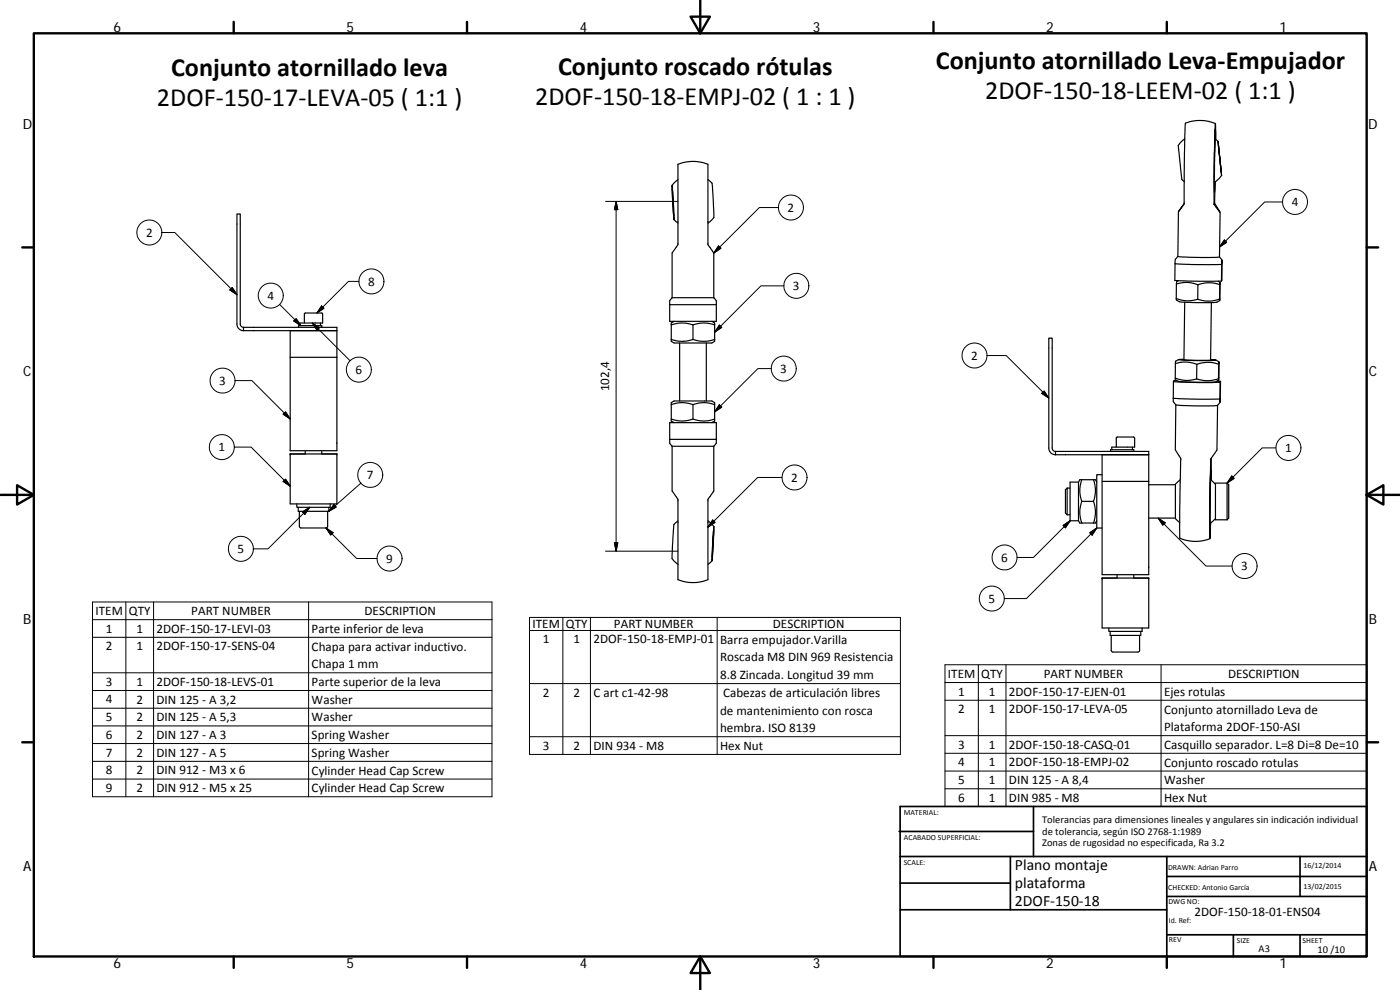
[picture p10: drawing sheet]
<svg xmlns="http://www.w3.org/2000/svg" width="420mm" height="297mm" viewBox="0 0 420 297" stroke-linecap="round" stroke-linejoin="round" font-family="sans-serif">
<g fill="#000">
<circle cx="87.1" cy="136.2" r=".18"/>
<circle cx="101.1" cy="136.2" r=".18"/>
<circle cx="330.8" cy="173.4" r=".18"/>
<circle cx="344.8" cy="173.4" r=".18"/>
</g>
<g fill="none" stroke="#000" stroke-width=".36">
<path d="M364.7 38.7l-.2 19zM364.8 37.1a11.5 11.5 0 0 0-9.1 0l-.3 21.4a5.1 5.1 0 0 1-1.7 5l1.7-2.4M201.7 55.6l.6 10.3zM201.8 56.7l.4 8zM203.5 53.9l-1.8 1.7M212.5 53.9l.3 .3a2.29 2.29 0 0 1 1.1 2.6l.3 7.7a2.26 2.26 0 0 1-1.4 2.2l-.3 .3M355.6 41.6l-1.3 1.2a1.83 1.83 0 0 0-.6 2.2l.9 7.8a1.49 1.49 0 0 0 .8 1.7M364.7 54.6l-.2 6.4M364.7 41.6l-.2 13.2 2.1-2.2M364.7 41.7l.8 .7M364.8 41.8v-4.7l-.3 7.4-.1 16.8M365.5 42.4l1.1 10.2z"/>
<path d="M365.7 43.5l.8 8zM202.3 65.9l1.2 1M352.6 79.1l6.6 .3h7.4M352.6 79.1v5l7.2 .3 6.8-.1M353.5 76.9l-.8 1-.1 1.2M353.7 63.5l-.2 13.4M364.5 61l1.7 2.7-1.8-2.4M364.5 61l-.1 .3M366 77.1l.7 .9M366.2 63.7l-.2 13.4-5.6 .2-6.9-.4M366.6 79.4l.1-1.4-.1 6.3M366.6 79.4v4.9"/>
<path d="M73.1 98.2l-.8-.4-.2-.6v-33h-1v33a1.96 1.96 0 0 0 2 2M73.1 99.2h28M73.1 98.2v1M73.1 98.2h28v37h-14v-36M89.6 98.2v-.5h7v.5M91.3 96.9l.1-2.9h5.4v2.9h-6.8v.8M96.2 96.9v.8M201 91.4h14M201 91.4v5h14v-5M201.5 97.5v4.4M201.5 97.5a9.6 9.6 0 0 1 6.5 0M201.7 89.3l-.7 .9v1.2"/>
<path d="M201.7 89.3l.1-13.5a5.5 5.5 0 0 0 1.7-5.1v-21.3a10.6 10.6 0 0 1 9 0v21.6a4 4 0 0 0 1.2 4.1l.5 .8v13.4M201.7 89.3h12.5M202.3 96.4l-.8 .5v.6M208 97.5a9.5 9.5 0 0 1 6.5 0M208 97.5v4.4M213.6 96.4l.9 .5v.6M214.2 89.3l.8 .9v1.2M214.5 97.5v4.4M353 89.6v.4l.9 .5 .9 .2 9.5 .1 .9-.1 .8-.5M353 89.6a8.9 8.9 0 0 0 6.5 .2M353 85.2a9.3 9.3 0 0 1 6.5 .2M353 85.2v4.4"/>
<path d="M353.6 84.2l-.5 .3-.1 .7M355.5 90.7l-.2 17.2 3.5 .2 4.5-.1 .2-17.2M359.5 85.4v4.4M365.6 84.4l.5 .3M366 89.7a9.5 9.5 0 0 1-6.5 .1M366.1 85.4a9.5 9.5 0 0 0-6.6 0M366.1 85.4l-.1 4.3M366.1 85.4v-.7v5.5l-.1-.5M87.1 107.2h14M201.5 101.9v.5l.8 .5h11.3l.9-.5v-.5M204 102.9v17.4M208 101.9a9.6 9.6 0 0 1-6.5 0"/>
<path d="M208 101.9a9.5 9.5 0 0 0 6.5 0M212 102.9v17.4M352.1 119.5v1.1l.9 .9 6.1 .3 6.3-.2M352.2 114.5l7.3 .3 6.7-.1M352.2 114.5l-.1 5M352.7 113.5v.4l.9 .5 1.6 .2 8.8 .1 .8-.1 .9-.5M352.7 113.5a9.1 9.1 0 0 0 6.4 .2M352.8 109.1a9.2 9.2 0 0 1 6.4 .2M352.8 109.1l-.1 4.4M353.2 114.2h-.9l-.1 .3M353.7 107.9l-.9 .5v.7M355.3 107.8l-1.6 .1 4.5 .3 6.8-.1-1.7-.2"/>
<path d="M359.2 109.3l-.1 4.4M365 108.1l.8 .5M365.2 114.4h1.1M365.7 113.6a10.1 10.1 0 0 1-6.6 .1M365.7 109.3a9.5 9.5 0 0 0-6.5 0M365.7 109.3l.1-.7-.1 5.5v-.5M365.7 109.3v4.3M366.2 114.7l-.1 5-6 .1-8-.3M366.3 114.4l-.2 6.4v-1.1M366.3 114.4l-.1 .3M87.1 136.2h14v15h-14zM91.6 135.2v1"/>
<path d="M96.6 135.2v1M201 126.8h14v5h-14zM201 131.8v1.2l.7 .9M201.5 121.4a9.3 9.3 0 0 1 6.5 0M201.5 121.4v-.6l.8-.5h9.1h2.2l.9 .5v.6M201.5 125.8a9.3 9.3 0 0 0 6.5 0M201.5 125.8v.5l.8 .5M201.5 121.4v4.4M201.7 133.9h12.5M201.7 133.9l.1 13.5a5.5 5.5 0 0 1 1.7 5.2v21.2a10.6 10.6 0 0 0 9 0v-21.6a4 4 0 0 1 1.2-4.1l.5-.8v-13.4M208 125.8a9.2 9.2 0 0 0 6.5 0M208 121.4v4.4"/>
<path d="M208 121.4a9.2 9.2 0 0 1 6.5 0M214.5 125.8v.5l-.9 .5M214.5 121.4v4.4M215 131.8v1.2l-.8 .9M316.8 135.4l-.8-.3-.2-.7v-32.9h-1v32.9a2.01 2.01 0 0 0 2 2M316.8 135.4v1M316.8 135.4h28v37h-14v-36M333.3 135.4v-.5h7v.5M335 134.2v-2.9l.2-.1h5.2l.1 3h-6.8v.7M339.8 134.2v.7M344.8 136.4h-28M352.9 121.5l-.1 13.5a5.8 5.8 0 0 1 1.5 5.4l-.2 21a11.3 11.3 0 0 0 9 .2"/>
<path d="M363.5 137.5v6.6M365.4 121.6l-.2 13.4-.6 .9a4.2 4.2 0 0 0-1.3 3.5l-.2 22.2 .2-4.7M366.1 120.8l-.7 .8M89.1 151.2v1h10v-1M89.5 152.2v1.2h9.2v-1.2M89.8 153.4v4.5l.4 .5h7.4a.56 .56 0 0 0 .7-.5v-4.5M203.5 156.3l-.4 .3a1.87 1.87 0 0 0-1 2.2l-.4 8.1a2.23 2.23 0 0 0 1.5 2.2l.3 .2M212.5 156.3l1.7 1.7M214.2 159.2l-.4 7.9zM214.2 158l-.5 10.3zM319.8 147h.1M319.8 147v6.9l.5 .6"/>
<path d="M320.3 146.5v8M320.3 146.5l-.5 .5M320.3 146.5h.9M320.3 154.5h.9M321.2 144.7h2.5v11.6h-2.5zM323.7 156.3l.4 .6h.5M324.6 156.9h3.6M324.6 150.4h3.6M324.6 143.9h3.6M324.6 143.9a9.5 9.5 0 0 0 0 6.5M324.6 143.9h-.5l-.4 .8M324.6 150.4a9.5 9.5 0 0 0 0 6.5"/>
<path d="M328.2 143.9h.5l.5 .8M328.2 143.9a9.2 9.2 0 0 1 0 6.5M328.2 150.4a9.2 9.2 0 0 1 0 6.5M329.2 156.3l-.5 .6h-.5M330.8 144.4h14M330.8 142.4h-1.6v16h1.6M344.8 155.4h8M344.8 145.4h8M354.2 144l-.5 .4a2.33 2.33 0 0 0-.9 2.7v7.1a2.1 2.1 0 0 0 1.2 2.6M363.3 144l1.5 1.3M363.3 143.9l-.1 13.2M363.4 141l-.3 11v8l.2-3-.2 3v-8z"/>
<path d="M364.8 155.6l-1.7 1.4M368.3 144.9h-3.5v11.1h3.5M368.3 144.9v11.1M368.3 144.9l.5 .5v10l-.5 .6M213.7 168.3l-1.2 1M330.8 173.4h14v15h-14zM335.2 172.4v1M340.3 172.4v1M332.8 188.4v1h10v-1M333.2 189.4v1.2h9.2v-1.2M333.5 190.6v4.5a1.14 1.14 0 0 0 1.5 .5l6.8-.1 .2-.4v-4.5"/>
</g>
<g fill="none" stroke="#000" stroke-width=".71">
<path d="M10.1 10h400.1v277h-400.1zM70.1 6.6v3.4M140.2 6.6v3.4M207.3 5h5.8l-2.9 5zM210.2 0v10M280.2 6.6v3.4M350.2 6.6v3.4M6.7 74.2h3.4M410.2 74.2h3.4M.2 148.5h9.9M5.1 145.6l5 2.9-5 2.9zM410.2 148.5l5-2.9v5.8z"/>
<path d="M410.2 148.5h9.9M6.7 222.7h3.4M410.2 222.7h3.4M70.1 287v3.4M140.2 287v3.4M210.2 287l2.9 5h-5.8zM210.2 287v10M280.2 287v3.4M350.2 287v3.4"/>
</g>
<g fill="none" stroke="#000" stroke-width=".51">
<path d="M269.8 249.5h40.4M270.1 257h140.1M270.1 242h140.1v45h-140.1zM303.2 257v16M310.2 242v15M350.2 257v30M390.2 257v12M270.1 273h80.1M270.1 265h33.1M350.2 269h60M350.2 263h60M350.2 280.5h60"/>
<path d="M370.2 280.5v6.5M390.2 280.5v6.5"/>
</g>
<g fill="none" stroke="#000" stroke-width=".3">
<path d="M48.6 69.8a3.7 3.7 0 0 1-5.6 3.2 3.7 3.7 0 0 1-.3-6.4 3.7 3.7 0 0 1 5.8 2.7l.1 .5h3.9l18.6 18.6M181.7 60.4h21.8M184.9 60.4v105M184.9 60.4l.5 2.5h-1zM215.6 73.8l.8 .7-2.2 1.4zM233.6 62.3h-5.7l-13.7 13.6M367.4 72l.7 .7-2.1 1.4zM384.9 60.6h-5.4l-13.5 13.5M69.7 86.3l1.4 2.1-2.1-1.4zM83.9 91.3l6.4 6.4M88.2 96.3l.7-.7 1.4 2.1zM93.7 96.9l11.4 11.3"/>
<path d="M93.7 96.9l2.2 1.4-.8 .7zM96.5 91.8l.7 .7-2.1 1.4zM107.7 84.4h-3.1l-9.5 9.5M215.9 97.6l.7 .6-2.1 1.5zM235.3 85.8h-6.9l-13.9 13.9M70.5 114.2a3.7 3.7 0 0 1-5.5 3.2 3.7 3.7 0 0 1-.3-6.4 3.7 3.7 0 0 1 5.8 2.7v.5h5.1l11.5 11.5M231.5 110.6h-4.1l-12.9 13M296.2 106.7a3.8 3.8 0 0 1-5.5 3.2 3.8 3.8 0 0 1-.3-6.4 3.8 3.8 0 0 1 5.8 2.7v.5h5.8l12.8 12.7M312.6 118l.8-.7 1.4 2.1zM70.3 134.2a3.7 3.7 0 0 1-5.4 3.4 3.7 3.7 0 0 1-.5-6.4 3.7 3.7 0 0 1 5.9 2.5v.5h5.1l11.7 11.7M85 124.3l.7-.7 1.4 2.1zM215.9 121.4l.7 .8-2.1 1.4z"/>
<path d="M382.9 134.4h-4.1l-10.5 10.5M85 144.5l.7-.7 1.4 2.1zM90.8 153.6l2.1-1.4-1.4 2.1zM92.9 152.2l-12.5 12.5h-4.4a3.7 3.7 0 0 0-5.3-3.5 3.7 3.7 0 0 0-.6 6.4 3.7 3.7 0 0 0 5.9-2.5v-.4M97.8 158.4l2.2 1.4-.8 .7zM97.8 158.4l9.2 9.2h6.1M100.2 151.4l.7 .7-2.2 1.3zM108.3 144.9l-9.6 8.5M213.9 156l.7 .7-2.1 1.5zM234.7 143.3h-7.3l-14.9 14.9M319.1 157.6l2.1-1.3-1.4 2.1zM321.2 156.3l-11 11h-5a3.8 3.8 0 0 0-5.5-3.3 3.8 3.8 0 0 0-.3 6.4 3.8 3.8 0 0 0 5.8-2.7v-.4"/>
<path d="M327.1 159.9l2.1-1.5-1.4 2.2zM329.2 158.4l-21.2 21.2h-6.6a3.7 3.7 0 0 0-5.4-3.5 3.7 3.7 0 0 0-.6 6.4 3.7 3.7 0 0 0 6-2.5v-.4M347.6 155.4l14.3 14.4h7.9M347.6 155.4l2.1 1.5-.7 .7zM369.7 142.8l.7 .7-2.1 1.4zM181.7 165.4h21.8M184.4 162.9h1l-.5 2.5zM27.8 180.6h119.8v58.5h-119.8zM27.8 185.9h119.8M27.8 191.2h119.8M37.8 180.6v58.5M46.1 180.6v58.5"/>
<path d="M92.6 180.6v58.5M158.9 185.3h111.3v41.1h-111.3zM158.9 189.2h111.3M168.9 185.3v41.1M177.2 185.3v41.1M215.2 185.3v41.1M283.6 199.5h126.6v42.5h-126.6zM293.6 199.5v42.5M301.9 199.5v42.5M348.5 199.5v42.5M27.8 201.9h119.8M27.8 207.2h119.8"/>
<path d="M27.8 212.5h119.8M27.8 217.8h119.8M158.9 205.1h111.3M283.6 204.8h126.6M283.6 210.1h126.6M27.8 223.1h119.8M27.8 228.4h119.8M27.8 233.7h119.8M158.9 221h111.3M283.6 220.7h126.6M283.6 226h126.6M283.6 231.4h126.6"/>
<path d="M283.6 236.7h126.6"/>
<circle cx="237.4" cy="62.3" r="3.8"/>
<circle cx="388.6" cy="60.6" r="3.7"/>
<circle cx="81.3" cy="88.7" r="3.8"/>
<circle cx="111.5" cy="84.4" r="3.7"/>
<circle cx="239" cy="85.8" r="3.8"/>
<circle cx="107.7" cy="110.9" r="3.7"/>
<circle cx="235.2" cy="110.6" r="3.8"/>
<circle cx="386.7" cy="134.4" r="3.8"/>
<circle cx="111.1" cy="142.5" r="3.7"/>
<circle cx="238.4" cy="143.3" r="3.8"/>
<circle cx="116.9" cy="167.6" r="3.7"/>
<circle cx="373.5" cy="169.8" r="3.7"/>
</g>
<g fill="#000" stroke="#000" stroke-width=".3">
<path d="M184.9 60.4l.5 2.5h-1zM215.6 73.8l.8 .7-2.2 1.4zM367.4 72l.7 .7-2.1 1.4zM69.7 86.3l1.4 2.1-2.1-1.4zM88.2 96.3l.7-.7 1.4 2.1zM93.7 96.9l2.2 1.4-.8 .7zM96.5 91.8l.7 .7-2.1 1.4zM215.9 97.6l.7 .6-2.1 1.5zM312.6 118l.8-.7 1.4 2.1zM85 124.3l.7-.7 1.4 2.1zM215.9 121.4l.7 .8-2.1 1.4zM85 144.5l.7-.7 1.4 2.1z"/>
<path d="M90.8 153.6l2.1-1.4-1.4 2.1zM97.8 158.4l2.2 1.4-.8 .7zM100.2 151.4l.7 .7-2.2 1.3zM213.9 156l.7 .7-2.1 1.5zM319.1 157.6l2.1-1.3-1.4 2.1zM347.6 155.4l2.1 1.5-.7 .7zM369.7 142.8l.7 .7-2.1 1.4zM184.4 162.9h1l-.5 2.5zM327.1 159.9l2.1-1.5-1.4 2.2z"/>
</g>
<g font-size="7.9">
<text x="51.3" y="22.7">Conjunto atornillado leva</text>
<text x="167.5" y="22.5">Conjunto roscado rótulas</text>
<text x="280.9" y="20.8">Conjunto atornillado Leva‐Empujador</text>
<text x="295.7" y="29.8">2DOF‐150‐18‐LEEM‐02 ( 1:1 )</text>
<text x="47.1" y="31.8">2DOF‐150‐17‐LEVA‐05 ( 1:1 )</text>
<text x="160.6" y="31.5">2DOF‐150‐18‐EMPJ‐02 ( 1 : 1 )</text>
</g>
<g font-size="4.7">
<text x="304.6" y="261.2">Plano montaje</text>
<text x="304.6" y="266.6">plataforma</text>
<text x="304.6" y="272">2DOF‐150‐18</text>
</g>
<g font-size="4.2">
<text x="34" y="9.6">6</text>
<text x="104" y="9.6">5</text>
<text x="174" y="9.6">4</text>
<text x="244" y="9.6">3</text>
<text x="314" y="9.6">2</text>
<text x="384" y="9.6">1</text>
<text x="6.8" y="38.7">D</text>
<text x="410.6" y="38.7">D</text>
<text x="7" y="112.9">C</text>
<text x="410.8" y="112.9">C</text>
<text x="7" y="187.1">B</text>
<text x="410.8" y="187.1">B</text>
<text x="7" y="261.3">A</text>
<text x="410.8" y="261.3">A</text>
<text x="34" y="290.4">6</text>
<text x="104" y="290.4">5</text>
<text x="174" y="290.4">4</text>
<text x="244" y="290.4">3</text>
<text x="314" y="290.4">2</text>
<text x="384" y="290.4">1</text>
</g>
<g font-size="3.9">
<text x="236.4" y="63.5">2</text>
<text x="387.7" y="61.8">4</text>
<text x="43.8" y="71">2</text>
<text x="80.3" y="90">4</text>
<text x="110.5" y="85.7">8</text>
<text x="238" y="87">3</text>
<text x="291.4" y="107.9">2</text>
<text x="106.7" y="112.2">6</text>
<text x="234.2" y="111.9">3</text>
<text x="65.8" y="115.5">3</text>
<text x="182.8" y="117.4" transform="rotate(-90 182.8 117.4)">102,4</text>
<text x="65.6" y="135.4">1</text>
<text x="385.6" y="135.7">1</text>
<text x="110.1" y="143.8">7</text>
<text x="237.4" y="144.5">2</text>
<text x="71.3" y="165.9">5</text>
<text x="115.9" y="168.8">9</text>
<text x="300.5" y="168.5">6</text>
<text x="372.5" y="171.1">3</text>
<text x="28.7" y="184.5">ITEM</text>
<text x="38.7" y="184.5">QTY</text>
<text x="57.4" y="184.5">PART NUMBER</text>
<text x="109.4" y="184.5">DESCRIPTION</text>
<text x="296.6" y="180.8">5</text>
<text x="31.8" y="189.8">1</text>
<text x="40.9" y="189.8">1</text>
<text x="47" y="189.8">2DOF‐150‐17‐LEVI‐03</text>
<text x="93.5" y="189.9">Parte inferior de leva</text>
<text x="159.8" y="188.4">ITEM</text>
<text x="169.8" y="188.5">QTY</text>
<text x="184.3" y="188.4">PART NUMBER</text>
<text x="232" y="188.5">DESCRIPTION</text>
<text x="31.8" y="195.1">2</text>
<text x="40.9" y="195.1">1</text>
<text x="47" y="195.1">2DOF‐150‐17‐SENS‐04</text>
<text x="93.5" y="195.2">Chapa para activar inductivo.</text>
<text x="162.9" y="193.1">1</text>
<text x="172.1" y="193.1">1</text>
<text x="178.1" y="193.1">2DOF‐150‐18‐EMPJ‐01</text>
<text x="216.1" y="193.1">Barra empujador.Varilla</text>
<text x="93.5" y="200.5">Chapa 1 mm</text>
<text x="216.1" y="198.5">Roscada M8 DIN 969 Resistencia</text>
<text x="216.1" y="203.8">8.8 Zincada. Longitud 39 mm</text>
<text x="284.5" y="203.4">ITEM</text>
<text x="294.5" y="203.4">QTY</text>
<text x="313.2" y="203.4">PART NUMBER</text>
<text x="368.5" y="203.4">DESCRIPTION</text>
<text x="31.8" y="205.8">3</text>
<text x="40.9" y="205.8">1</text>
<text x="47" y="205.8">2DOF‐150‐18‐LEVS‐01</text>
<text x="93.5" y="205.8">Parte superior de la leva</text>
<text x="162.9" y="209">2</text>
<text x="172.1" y="209">2</text>
<text x="178.1" y="209">C art c1‐42‐98</text>
<text x="217" y="209.1">Cabezas de articulación libres</text>
<text x="287.6" y="208.7">1</text>
<text x="296.7" y="208.7">1</text>
<text x="302.8" y="208.7">2DOF‐150‐17‐EJEN‐01</text>
<text x="349.3" y="208.7">Ejes rotulas</text>
<text x="31.8" y="211.1">4</text>
<text x="40.9" y="211.1">2</text>
<text x="47" y="211.1">DIN 125 ‐ A 3,2</text>
<text x="93.5" y="211.2">Washer</text>
<text x="216.1" y="214.4">de mantenimiento con rosca</text>
<text x="287.6" y="214">2</text>
<text x="296.7" y="214">1</text>
<text x="302.8" y="214">2DOF‐150‐17‐LEVA‐05</text>
<text x="349.3" y="214.1">Conjunto atornillado Leva de</text>
<text x="31.8" y="216.4">5</text>
<text x="31.8" y="221.7">6</text>
<text x="40.9" y="216.4">2</text>
<text x="40.9" y="221.7">2</text>
<text x="47" y="216.4">DIN 125 ‐ A 5,3</text>
<text x="47" y="221.7">DIN 127 ‐ A 3</text>
<text x="93.5" y="216.5">Washer</text>
<text x="93.5" y="221.8">Spring Washer</text>
<text x="216.1" y="219.7">hembra. ISO 8139</text>
<text x="349.3" y="219.4">Plataforma 2DOF‐150‐ASI</text>
<text x="31.8" y="227">7</text>
<text x="40.9" y="227">2</text>
<text x="47" y="227">DIN 127 ‐ A 5</text>
<text x="93.5" y="227.1">Spring Washer</text>
<text x="162.9" y="225">3</text>
<text x="172.1" y="225">2</text>
<text x="178.1" y="225">DIN 934 ‐ M8</text>
<text x="216.1" y="224.9">Hex Nut</text>
<text x="287.6" y="224.6">3</text>
<text x="296.7" y="224.6">1</text>
<text x="302.8" y="224.6">2DOF‐150‐18‐CASQ‐01</text>
<text x="349.3" y="224.7">Casquillo separador. L=8 Di=8 De=10</text>
<text x="31.8" y="232.3">8</text>
<text x="40.9" y="232.3">2</text>
<text x="47" y="232.3">DIN 912 ‐ M3 x 6</text>
<text x="93.5" y="232.4">Cylinder Head Cap Screw</text>
<text x="287.6" y="229.9">4</text>
<text x="296.7" y="229.9">1</text>
<text x="302.8" y="229.9">2DOF‐150‐18‐EMPJ‐02</text>
<text x="349.3" y="230">Conjunto roscado rotulas</text>
<text x="31.8" y="237.7">9</text>
<text x="40.9" y="237.7">2</text>
<text x="47" y="237.7">DIN 912 ‐ M5 x 25</text>
<text x="93.5" y="237.7">Cylinder Head Cap Screw</text>
<text x="287.6" y="235.2">5</text>
<text x="296.7" y="235.2">1</text>
<text x="302.8" y="235.2">DIN 125 ‐ A 8,4</text>
<text x="349.3" y="235.3">Washer</text>
<text x="287.6" y="240.6">6</text>
<text x="296.7" y="240.6">1</text>
<text x="302.8" y="240.6">DIN 985 ‐ M8</text>
<text x="349.3" y="240.6">Hex Nut</text>
<text x="358.5" y="274.9">2DOF‐150‐18‐01‐ENS04</text>
</g>
<g font-size="3.1">
<text x="312.8" y="246.8">Tolerancias para dimensiones lineales y angulares sin indicación individual</text>
<text x="312.8" y="250.4">de tolerancia, según ISO 2768‐1:1989</text>
<text x="312.8" y="254">Zonas de rugosidad no especificada, Ra 3.2</text>
<text x="377.7" y="285.6">A3</text>
<text x="395.4" y="285.9">10 /10</text>
</g>
<g font-size="2.4">
<text x="271.2" y="244.4">MATERIAL:</text>
<text x="271.3" y="251.9">ACABADO SUPERFICIAL:</text>
<text x="271.2" y="259.7">SCALE:</text>
<text x="350.6" y="260.9">DRAWN: Adrian Parro</text>
<text x="391.2" y="260.6">16/12/2014</text>
<text x="350.6" y="267">CHECKED: Antonio García</text>
<text x="391.2" y="266.6">13/02/2015</text>
<text x="350.7" y="271.4">DWG NO:</text>
<text x="350.8" y="276.8">Id. Ref:</text>
<text x="350.8" y="282.8">REV</text>
<text x="371.2" y="282.9">SIZE</text>
<text x="390.9" y="282.9">SHEET</text>
</g>
</svg>
